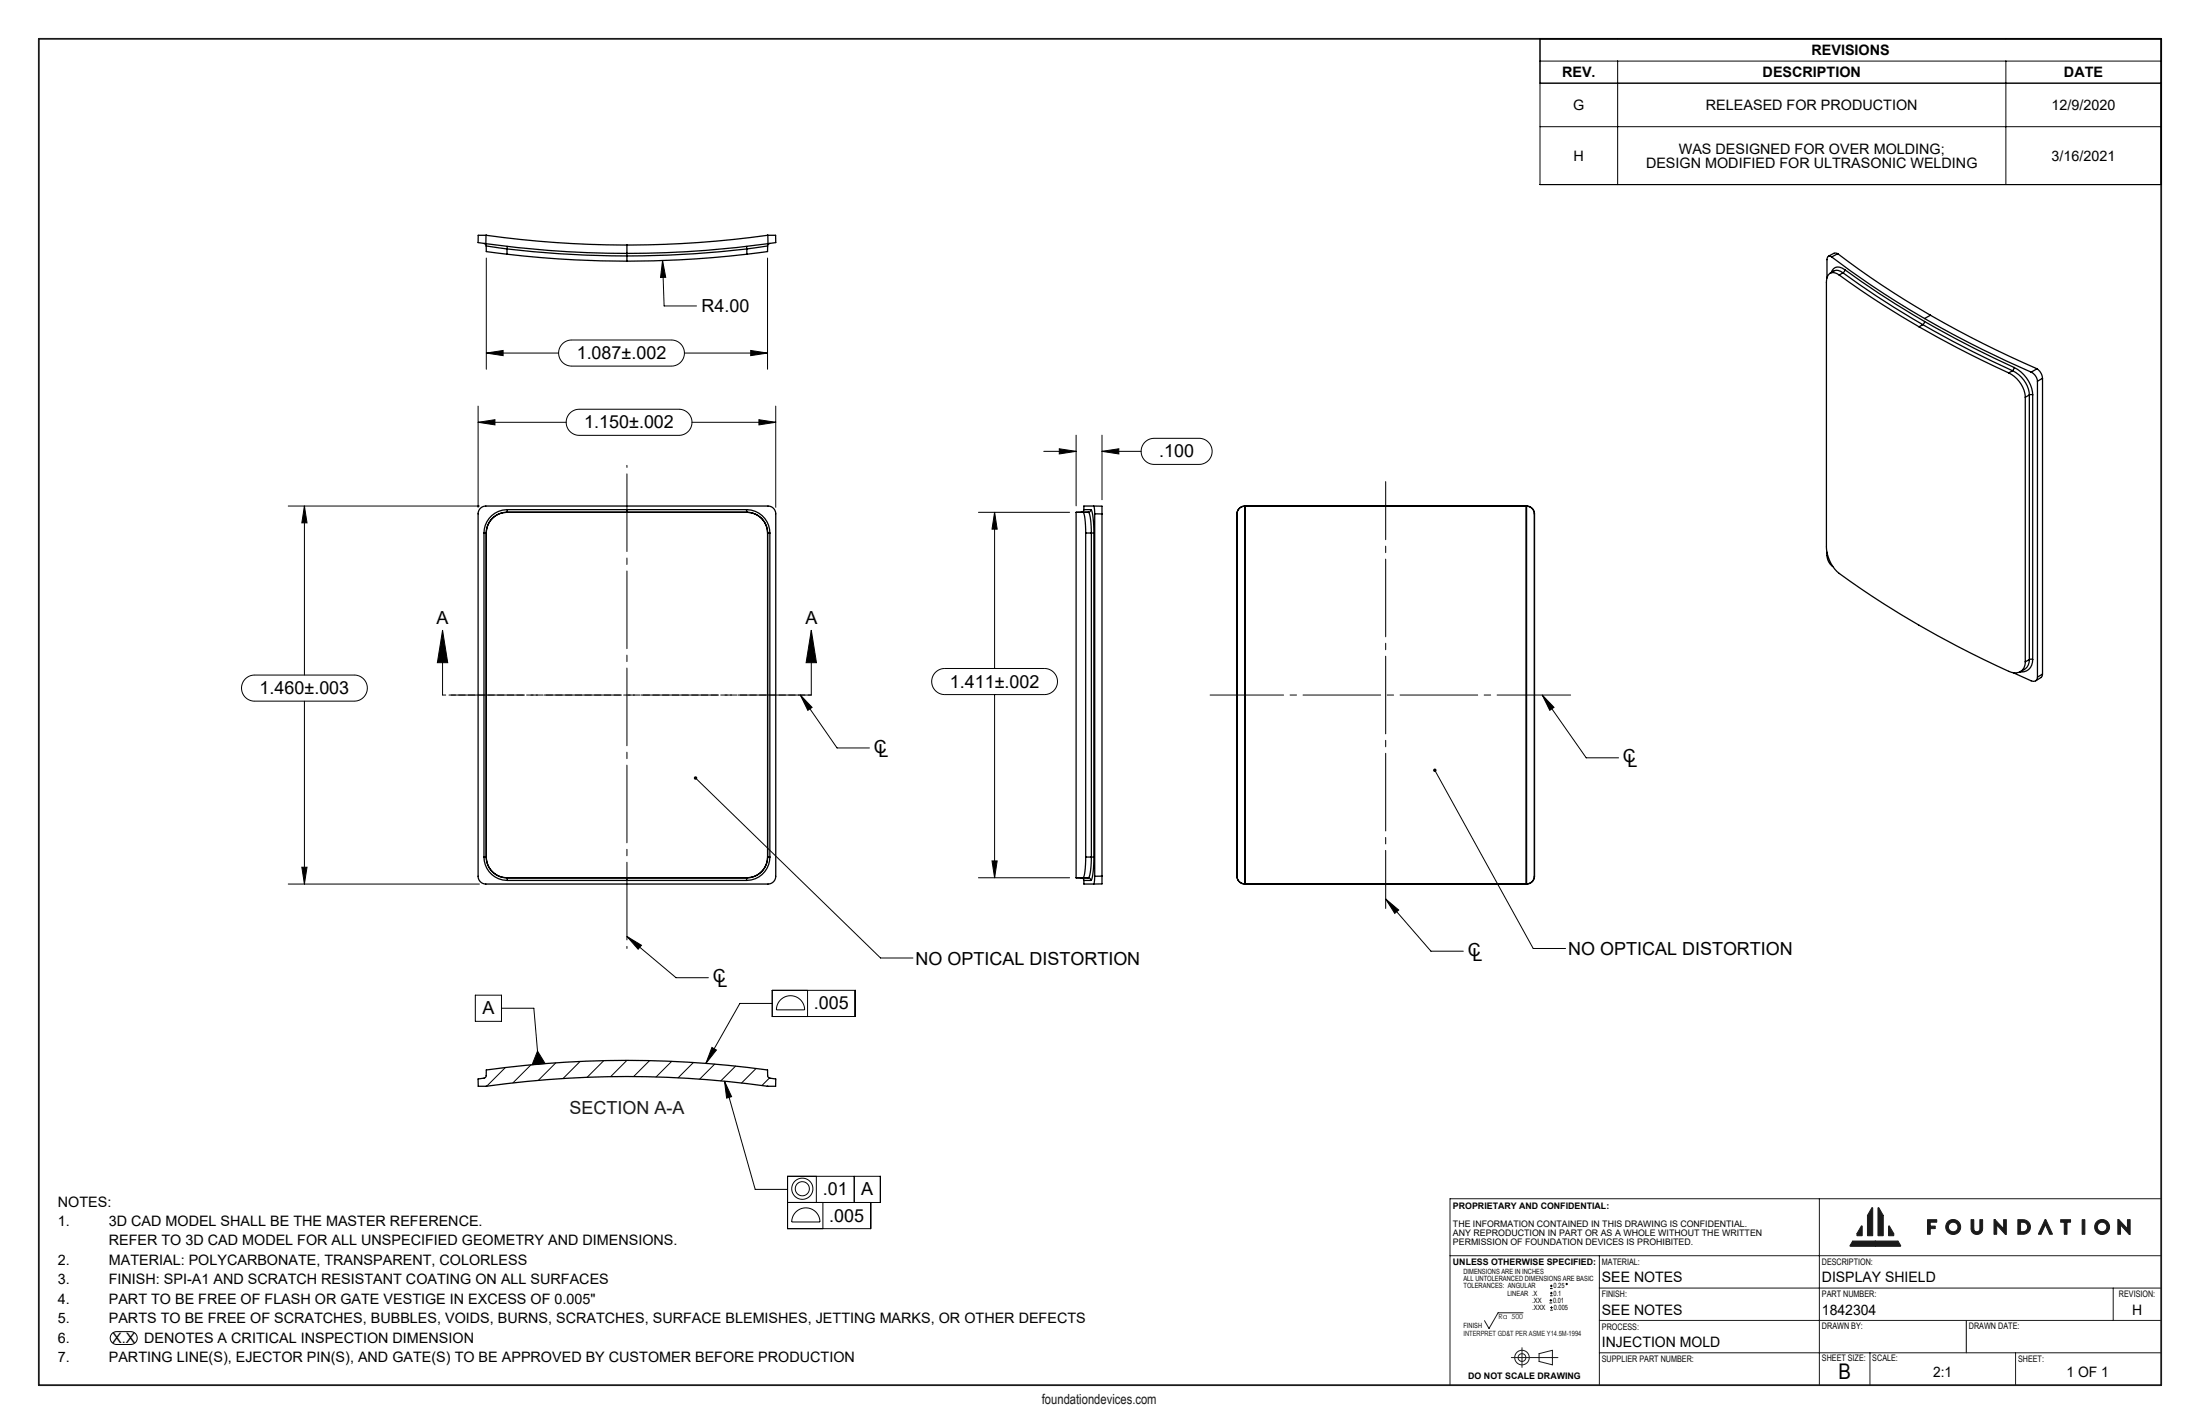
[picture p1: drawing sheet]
<svg xmlns="http://www.w3.org/2000/svg" width="432mm" height="279mm" viewBox="0 0 432 279" stroke-linecap="round" stroke-linejoin="round" font-family="sans-serif">
<g fill="none" stroke="#000" stroke-width=".2">
<path d="M48.1 133.2a2.56 2.56 0 0 1 1.9-.7h19.5a2.56 2.56 0 0 1 2.6 2.5 2.56 2.56 0 0 1-2.6 2.6h-19.5a2.56 2.56 0 0 1-2.4-1.6 2.56 2.56 0 0 1 .5-2.8zM304.1 255.7h.5M304.1 255.1h.5M304.2 252.8h.5M304.2 252.3h.5M304.2 254.2h.5M304.2 253.7h.5M304.3 257.1h.5M304.3 256.6h.5M304.4 254.9v.5M304.5 252.1v.5M304.5 253.5v.5"/>
<path d="M304.5 256.3v.5M385.9 259.1v6.3"/>
<circle cx="307.5" cy="251.9" r=".13"/>
</g>
<g fill="none" stroke="#191924" stroke-width=".2">
<path d="M357.1 235.2v36.6M367.4 237l.2 .1v5.3l-1 .1-.1-4zM368.6 237h.2l.8 1.5-.1 4-.9-.1zM378.3 239.3l1.8 .1v.4h-1.3v.8h1v.4l-1 .1v1.1l-.5-.1zM386.9 239.3l.5 .1v1.7a.59 .59 0 0 0 .6 .6 .59 .59 0 0 0 .6-.6v-1.7l.5-.1v1.8a1.14 1.14 0 0 1-1.1 1.1 1.14 1.14 0 0 1-1.1-1.1zM396.1 239.3h1a1.43 1.43 0 0 1 1.4 1.4 1.43 1.43 0 0 1-1.4 1.5l-1-.1zM396.6 239.8a1.01 1.01 0 0 1 1.4 .9 1.01 1.01 0 0 1-1.4 1zM401.4 239.3h.2l1.2 2.9-.5-.1-.8-1.8-.9 1.8h-.5zM404.5 239.3h1.9v.5h-.7v2.4l-.5-.1v-2.3h-.7zM408.7 239.3l.5 .1-.1 2.8-.4-.1zM424.1 235.2h-139.5v36.6M284.6 246.4h139.6"/>
<path d="M298.9 257.6h-4.9l-1.7 3.1-.9-1.6M313.9 252.7h110.3M313.9 246.4v25.4M313.9 259.1h110.2M363.6 243.5h8.9l.6 .9-9.9 .1zM365.3 240.6h.2v1.8h-1v-.4zM370.7 240.6h.1l.9 1.4-.1 .5-.9-.1zM391.9 240.3v1.8l-.5 .1v-2.9h.2l1.7 1.8M391.9 240.3h.1M391.9 240.3l1.7 1.9h.2l-.1-2.9-.4 .1v1.7M393.3 241.1h.1M414.8 252.7v6.4"/>
<path d="M416.2 240.3v1.8l-.5 .1v-2.9h.2l1.7 1.8M416.2 240.3h.1M416.2 240.3l1.7 1.9h.2l-.1-2.9-.4 .1v1.7M417.6 241.1h.1M296.6 266.4h9.2M298.7 264.4v3.9M302.1 265.6l2.6-.7v2.9l-2.6-.7zM313.9 265.4h110.3M367 265.4v6.4M395.6 265.4v6.4"/>
<circle cx="383.4" cy="240.7" r=".94"/>
<circle cx="383.4" cy="240.7" r="1.47"/>
<circle cx="412.6" cy="240.7" r=".94"/>
<circle cx="412.6" cy="240.7" r="1.47"/>
<circle cx="298.7" cy="266.4" r="1.43"/>
<circle cx="298.7" cy="266.4" r=".76"/>
</g>
<path d="M7.6 7.6h416.6v264.2h-416.6z" fill="none" stroke="#191924" stroke-width=".35"/>
<path d="M367.4 237l-.9 1.5 .1 4 1-.1v-5.3zM365.3 240.6l-.8 1.4v.5l1-.1v-1.8zM368.6 237v5.4l1 .1v-4l-.8-1.5zM370.7 240.6v1.8l.9 .1 .1-.5-.9-1.4zM363.6 243.5l-.5 .9 .1 .1 9.9-.1-.6-.9zM378.3 239.3v2.8l.5 .1v-1.1l1-.1v-.4h-1v-.8h1.3v-.4zM381.9 240.7a1.47 1.47 0 0 0 2.9 0 1.47 1.47 0 0 0-2.9 0zM382.4 240.7a.95 .95 0 0 1 1.9 0 .95 .95 0 0 1-1.9 0zM386.9 239.3v2.1a1.14 1.14 0 0 0 1.2 .8 1.14 1.14 0 0 0 1-1.1v-1.8l-.5 .1v1.8l-.2 .4-.4 .1-.4-.1-.2-.4v-1.8zM396.1 239.3v2.8l1 .1a1.43 1.43 0 0 0 1.4-1.5 1.43 1.43 0 0 0-1.4-1.4zM396.6 239.8l.8 .1 .5 .4v.7l-.4 .6-.9 .1zM391.4 239.3v2.8h.5v-1.8l1.7 1.9h.2v-2.9l-.5 .1v1.7l-1.7-1.8zM401.4 239.3l-1.3 2.8h.5l.9-1.8 .8 1.8 .5 .1-1.2-2.9zM408.7 239.3v2.8l.4 .1 .1-2.8zM411.1 240.7a1.5 1.5 0 0 0 3 0 1.5 1.5 0 0 0-3 0zM411.6 240.7a.95 .95 0 0 1 1.9 0 .95 .95 0 0 1-1.9 0zM415.7 239.3v2.8h.5v-1.8l1.7 1.9h.2v-2.9l-.5 .1v1.7l-1.7-1.8zM404.5 239.3v.5h.7v2.3l.4 .1 .1-2.4h.7v-.4z" fill-rule="evenodd" fill="#191924"/>
<g fill="none" stroke="#000" stroke-width=".2">
<path d="M302.3 16.3h121.9M302.3 12h121.9M302.3 7.6h121.9v28.6h-121.9zM317.5 12v24.2M393.7 12v24.2M302.3 24.9h121.9M95.4 50.6v21.8M130 51.1l.3 8.9h6.4M130 51.1l.7 3.3h-1.1zM150.6 50.6v21.8M93.8 79.7v19.8M95.4 69.3l3.3-.5v1z"/>
<path d="M95.4 69.3h14.2M110.3 67.5a2.56 2.56 0 0 1 1.9-.8h19.6a2.56 2.56 0 0 1 2.5 2.6 2.56 2.56 0 0 1-2.5 2.5h-19.6a2.56 2.56 0 0 1-2.4-1.5 2.56 2.56 0 0 1 .5-2.8zM134.3 69.3h16.3M147.3 68.8l3.3 .5-3.3 .5zM152.3 79.7v19.8M56.6 99.3h37.5M59.7 99.3v33.2M59.8 99.3l.5 3.3h-1.1zM93.8 82.9h17.3M93.8 82.9l3.3-.5v1zM111.8 81.1a2.56 2.56 0 0 1 1.9-.8h19.6a2.56 2.56 0 0 1 2.5 2.6 2.56 2.56 0 0 1-2.5 2.5h-19.6a2.56 2.56 0 0 1-2.4-1.5 2.56 2.56 0 0 1 .5-2.8zM135.8 82.9h16.5"/>
<path d="M149 82.4l3.3 .5-3.3 .5zM204.9 88.6h6.3M207.9 88.1l3.3 .5-3.3 .5zM211.2 85.4v13.9M216.3 88.6l3.3-.5v1zM216.3 85.4v12.6M216.3 88.6h7.7M224.7 86.8a2.56 2.56 0 0 1 1.8-.8h8.9a2.56 2.56 0 0 1 2.5 2.6 2.56 2.56 0 0 1-2.5 2.5h-8.9a2.56 2.56 0 0 1-2.3-1.5 2.56 2.56 0 0 1 .5-2.8zM192 100.5h17.9M195.2 100.5v30.7M195.2 100.5l.5 3.3h-1zM59.7 137.6v35.9"/>
<path d="M86.9 123.7l1 6.3h-2.1zM86.9 123.7v12.7M157.1 136.4l7.2 10.4h6.3M157.1 136.4l2.3 2.4-.8 .6zM159.2 123.7l1.1 6.3h-2.1zM159.2 123.7v12.7M183.6 132a2.56 2.56 0 0 1 1.8-.8h19.6a2.56 2.56 0 0 1 2.6 2.5 2.56 2.56 0 0 1-2.6 2.6h-19.6a2.56 2.56 0 0 1-2.3-1.6 2.56 2.56 0 0 1 .5-2.7zM195.2 136.3v35.9M302.7 136.4l8.6 12.3h6.4M302.7 136.4l2.3 2.4-.8 .6zM136.5 152.7l36.3 35.3h6.4M281.6 151.1l19.3 35h6.4"/>
<path d="M56.6 173.5h37.5M59.2 170.2h1.1l-.5 3.3zM192 172.2h17.9M194.7 168.9h1l-.5 3.3zM272 176.4l8.9 10.2h6.3M272 176.4l2.5 2.2-.7 .6zM93.3 195.3h5.1v5.1h-5.1zM98.4 197.8h6.4l.9 11M123 183.7l9.7 8.1h6.3M123 183.7l2.9 1.8-.7 .7zM151.6 194.3h16.3v5.1h-16.3zM151.6 196.9h-6.4l-6.7 11.7"/>
<path d="M153.2 196.2a2.77 2.77 0 0 1 3-.6 2.77 2.77 0 0 1 1.7 2.5h-5.5a2.77 2.77 0 0 1 .8-1.9zM158.5 194.3v5.1M99.2 209.5l-3.7 3.6M104.2 208.9l-3.5 3.6M105.5 206.2l1.5 2.5-2.6 .2zM109.1 208.5l-3.4 3.5M113.9 208.3l-3.4 3.3M118.5 208.1l-3.3 3.3M123 208.1l-3.1 3.1M127.5 208.1l-3.1 3.1M131.8 208.2l-3 3.1M136.1 208.5l-3 3"/>
<path d="M139.7 205.5l.9 .5-2.1 2.6zM140.3 208.8l-3 2.9M142.2 212.1l1.4 3.1-1 .3zM142.2 212.1l6 21.3h6.4M144.4 209.2l-2.9 2.9M148.4 209.6l-2.8 2.9M151 211.5l-1.5 1.5M156.2 237.8a2.77 2.77 0 0 1 3-.6 2.77 2.77 0 0 1 1.7 2.6h-5.5a2.77 2.77 0 0 1 .8-2zM160.2 230.8v5.1M161.5 235.9v5.2M167.7 230.8v5.1M170.9 235.9v5.2h-16.3v-10.3h18.2v5.1h-18.2"/>
<path d="M22 261.6l.7-.3h3a1.26 1.26 0 0 1 1.2 1.2 1.26 1.26 0 0 1-1.2 1.3h-2.8a1.26 1.26 0 0 1-1.2-.8 1.26 1.26 0 0 1 .3-1.4z"/>
<circle cx="157.5" cy="233.2" r="2.08"/>
<circle cx="157.5" cy="233.2" r="1.39"/>
</g>
<path d="M159.2 136.4h-72.3" fill="none" stroke="#000" stroke-width=".2" stroke-dasharray="1.3 .6" stroke-dashoffset=".6"/>
<path d="M88.6 136.4h70.6" fill="none" stroke="#000" stroke-width=".2" stroke-dasharray="15.2 1.3 1.3 1.3" stroke-dashoffset=".9"/>
<path d="M123 91.3v94.8" fill="none" stroke="#000" stroke-width=".2" stroke-dasharray="15.2 1.3 1.3 1.3" stroke-dashoffset="-1.7"/>
<path d="M237.5 136.4h70.8" fill="none" stroke="#000" stroke-width=".2" stroke-dasharray="15.2 1.3 1.3 1.3" stroke-dashoffset=".8"/>
<path d="M272 178.3v-83.8" fill="none" stroke="#000" stroke-width=".2" stroke-dasharray="15.2 1.3 1.3 1.3" stroke-dashoffset="3.8"/>
<g fill="#000">
<path d="M59.8 99.3l.5 3.3h-1.1zM59.2 170.2h1.1l-.5 3.3zM93.8 82.9l3.3-.5v1zM149 82.4l3.3 .5-3.3 .5zM207.9 88.1l3.3 .5-3.3 .5zM216.3 88.6l3.3-.5v1zM195.2 100.5l.5 3.3h-1zM194.7 168.9h1l-.5 3.3zM130 51.1l-.4 3.3h1.1zM95.4 69.3l3.3-.5v1zM147.3 68.8l3.3 .5-3.3 .5z"/>
<path d="M159.2 123.7l1.1 6.3h-2.1zM86.9 123.7l1 6.3h-2.1z"/>
<path d="M123 183.7l2.9 1.8-.7 .7zM157.1 136.4l2.3 2.4-.8 .6zM136.3 152.4a.34 .34 0 0 0 .1 .6 .34 .34 0 0 0 .5-.4 .34 .34 0 0 0-.6-.2l.2 .3zM281.4 150.9a.34 .34 0 0 0 .1 .5 .34 .34 0 0 0 .5-.3 .34 .34 0 0 0-.5-.3l.1 .3zM272 176.4l2.5 2.2-.7 .6zM302.7 136.4l2.3 2.4-.8 .6zM142.2 212.1l1.4 3.1-1 .3zM139.7 205.5l.9 .5-2.1 2.6zM105.5 206.2l1.5 2.5-2.6 .2z"/>
</g>
<g fill="none" stroke="#000" stroke-width=".25">
<path d="M95 47.8l.3 .1 .1 .4M95.4 47.8a201.7 201.7 0 0 0 27.6 1.9M95.4 46.2h-1.5l-.1 .7v.7l1.6 .2M95.4 46.2v1.6M95.4 46.2h.1M95.4 46.2a201.6 201.6 0 0 0 27.6 1.9M95.4 48.3l4.1 .5M95.4 48.3v1.1l4.1 .5M99.5 48.8a202.2 202.2 0 0 0 23.5 1.4M99.5 49.9l6.6 .6a203.2 203.2 0 0 0 16.9 .7M99.5 48.8v1.1M99.6 48.4l-.1 .4"/>
<path d="M123 49.7v.5M123 48.1v1.6M123 50.2v1M146.5 48.4l.1 .4M146.6 48.8a202.2 202.2 0 0 1-23.6 1.4M146.6 49.9l-6.7 .6a203.2 203.2 0 0 1-16.9 .7M146.6 48.8v1.1M150.7 48.3l-4.1 .5M150.7 48.3l-.1 1.1-4 .5M150.7 46.2a201.6 201.6 0 0 1-27.7 1.9M150.7 46.2h.1M150.7 46.2h1.5l.1 1.4-1.6 .2"/>
<path d="M150.7 46.2v1.6M150.7 47.8a201.6 201.6 0 0 1-27.7 1.9M151.1 47.8l-.3 .1-.1 .4M359.5 50.4l-.6-.2-.3 .5v3.9M359.5 50.4a171.8 171.8 0 0 0 18.2 12.1M360.7 49.8l-.6-.2-1.2 .7M360.7 49.8l-1.2 .6M360.7 49.8h.1M360.7 49.8a170.6 170.6 0 0 0 18.2 12.1M361 54a1.41 1.41 0 0 0-1.7-.4 1.41 1.41 0 0 0-.8 1.5v52.2a7.2 7.2 0 0 0 2.5 5.2 187.6 187.6 0 0 0 33.8 19.4 1.98 1.98 0 0 0 2.7-2M361 54l8.6 5.8 7.1 4.3M361.7 53.5a173.4 173.4 0 0 0 15.7 10.2"/>
<path d="M361.7 53.5a1.73 1.73 0 0 0-2.5 .1M361.7 53.5l-.7 .5M362.1 52.9a173 173 0 0 0 15.6 10.2M362.1 52.9l-.4 .6M362.1 52.9a1.53 1.53 0 0 0-2.7 .6M376.7 64.1l7.4 4.1 10.2 5M377.4 63.7l2.2 1.2a209.7 209.7 0 0 0 15.4 7.8M377.4 63.7l-.7 .4M377.7 63.1l2.2 1.2a209.3 209.3 0 0 0 15.4 7.8M377.7 62.5l5.6 3.1a214.4 214.4 0 0 0 15.4 7.4M377.7 63.1l-.3 .6M378.9 61.9a210 210 0 0 0 20.9 10.5"/>
<path d="M378.9 61.9l-1.2 .6M394.3 73.2a5.8 5.8 0 0 1 3.2 4.7M395 72.7a5.8 5.8 0 0 1 3.3 4.8M395 72.7l-.7 .5M395.3 72.1a6.6 6.6 0 0 1 3.7 5.4M395.3 72.1l-.3 .6M397.5 77.9v52M398.3 77.5l-.8 .4M398.3 77.5v51.9M398.7 73a2.16 2.16 0 0 1 1.2 1.8M399 77.5h-.7M399 77.5v51.9"/>
<path d="M399.8 72.4h.1M399.8 72.4a2.36 2.36 0 0 1 1.1 1.8M399.8 72.4l-1.1 .6M399.9 74.8v58.1M400.9 74.2l-1 .6M400.9 74.2v58.1M94.2 99.8l.4-.3 .8-.2h55.3a1.53 1.53 0 0 1 1.6 1.5v71.1a1.53 1.53 0 0 1-1.6 1.6h-55.3a1.53 1.53 0 0 1-1.6-1.6v-71.1l.1-.6zM99.6 100l-.1 .5M99.6 100h23.4M99.6 100a4.6 4.6 0 0 0-4.6 4.6M123 100v.5M146.5 100h-23.5"/>
<path d="M146.5 100l.1 .5M146.5 100a4.6 4.6 0 0 1 4.6 4.6M212.7 100h1.4M212.7 100l-.1 .4-.4 .1M214.1 100a8.2 8.2 0 0 1 .6 3.9v.7M214.1 100l-.1 .4-.4 .1M214.6 99.3l.3 1.5M214.6 99.3h1.7v1.5M214.6 99.3h-1.9v.7M244.3 99.3h27.7M244.3 99.3a1.53 1.53 0 0 0-1.5 1.5M244.3 99.3h.1"/>
<path d="M244.3 99.3a1.52 1.52 0 0 0-1.5 1.5M244.3 99.3v74.1M244.4 99.3v74.1M272 99.3h27.5M272 99.3h27.7M272 99.3h-27.6M272 99.3h.1M299.5 99.3h.1M299.5 99.3v74.1M299.6 99.3v74.1M299.6 99.3a1.52 1.52 0 0 1 1.6 1.5M299.7 99.3a1.53 1.53 0 0 1 1.5 1.5"/>
<path d="M299.7 99.3h-.1M95 104.6h.4M95 104.6v63.6M95.4 104.6v63.6M95.4 104.6h.1M99.5 100.5h23.5M99.5 100.5a4.1 4.1 0 0 0-4.1 4.1M99.5 100.5h.1M123 100.5h23.6M123 100.5h.1M146.6 100.5a4.1 4.1 0 0 1 4 4.1M146.6 100.5a4.1 4.1 0 0 1 4.1 4.1"/>
<path d="M146.6 100.5h.1M150.6 104.6v63.6M150.6 104.6h.1M150.7 104.6h.4M150.7 104.6v63.6M151.1 104.6v63.6M211.2 100.5h1.4M211.2 100.5v71.7M212.2 100.5h-1M212.6 100.5a9.5 9.5 0 0 1 .5 4.1M213.1 104.6h1.1M213.1 104.6v63.6"/>
<path d="M213.6 100.5a9 9 0 0 1 .6 4.1M213.6 100.5h-1.4M213.6 100.5h-1M214.2 104.6h.5M214.2 104.6v63.6M214.7 104.6v63.6M214.9 100.8h1.4M214.9 100.8v71.1M216.3 100.8v71.1M242.8 100.8h.1M242.8 100.8v71.1M301.2 100.8h.1"/>
<path d="M301.2 100.8v71.1M358.6 108.3a2.93 2.93 0 0 0 1.1 2.8M395.1 132l3.6 1.6a.79 .79 0 0 0 .8 0 .79 .79 0 0 0 .4-.7M398.3 129.4a2.37 2.37 0 0 1-1.8 2.4M398.3 129.4l-.8 .5M399 129.4h-.7M399 129.4a2.18 2.18 0 0 1-2.5 2.4M400.9 132.3l-.2 .6-1.2 .7M400.9 132.3l-1 .6M95 168.2a4.6 4.6 0 0 0 4.6 4.6M95 168.2h.4M95.4 168.2a4.1 4.1 0 0 0 4.1 4"/>
<path d="M95.4 168.2h.1M99.5 172.2h23.5M99.5 172.2l.1 .6M99.5 172.2h.1M123 172.2h23.6M123 172.8h-23.4M123 172.2v.6M123 172.8h23.5M123 172.2h.1M146.6 172.2l-.1 .6M146.6 172.2h.1M150.6 168.2a4.1 4.1 0 0 1-4 4"/>
<path d="M150.6 168.2h.1M150.7 168.2a4.1 4.1 0 0 1-4.1 4M150.7 168.2h.4M151.1 168.2a4.6 4.6 0 0 1-4.6 4.6M211.2 172.2h1.4M211.2 172.2l1.2 .1 .3 .5M212.2 172.2h1.4M212.6 172.2h1M212.7 172.8h1.4M212.7 172.8v.7h1.9M213.1 168.2v.8a6.5 6.5 0 0 1-.5 3.2M213.1 168.2h1.1"/>
<path d="M213.6 172.2l.4 .2 .1 .4M214.2 168.2a9 9 0 0 1-.6 4M214.2 168.2h.5M214.7 168.2a11.3 11.3 0 0 1-.6 4.6M214.9 171.9l-.3 1.6M216.3 171.9h-1.4M216.3 171.9v1.5l-1.7 .1M242.8 171.9a1.53 1.53 0 0 0 1.5 1.6M242.8 171.9a1.52 1.52 0 0 0 1.5 1.5M242.8 171.9h.1M244.3 173.5h27.7M244.3 173.4h.1"/>
<path d="M244.3 173.4v.1M244.4 173.4h27.6M272 173.5h27.7M272 173.4v.1M299.5 173.4h-27.5M299.5 173.4h.1M299.6 173.4l.1 .1M301.2 171.9a1.52 1.52 0 0 1-1.6 1.5M301.2 171.9a1.53 1.53 0 0 1-1.5 1.6M95.4 209.9a203.2 203.2 0 0 1 55.2 0l.2 1.5 1.5 .3-.1 1.4h-1.5a200.7 200.7 0 0 0-55.3 0h-1.5l-.1-1.4 1.5-.3z"/>
</g>
<text font-size="4.2" x="360.8" y="270.7">B</text>
<g font-size="3.5">
<text x="137.7" y="61.2">R4.00</text>
<text x="113.2" y="70.5">1.087±.002</text>
<text x="114.7" y="84">1.150±.002</text>
<text x="227.5" y="89.7">.100</text>
<text x="85.7" y="122.3">A</text>
<text x="158.1" y="122.3">A</text>
<text x="50.9" y="136.2">1.460±.003</text>
<text x="186.4" y="134.9">1.411±.002</text>
<text x="171.5" y="147.7">C</text>
<text x="172.4" y="148.6">L</text>
<text x="318.5" y="149.6">C</text>
<text x="319.4" y="150.5">L</text>
<text x="179.7" y="189.3">NO OPTICAL DISTORTION</text>
<text x="288.1" y="187.5">C</text>
<text x="289" y="188.5">L</text>
<text x="307.8" y="187.4">NO OPTICAL DISTORTION</text>
<text x="139.9" y="192.7">C</text>
<text x="140.8" y="193.7">L</text>
<text x="94.7" y="199">A</text>
<text x="159.8" y="198.1">.005</text>
<text x="161.5" y="234.5">.01</text>
<text x="162.8" y="239.7">.005</text>
<text x="169.1" y="234.5">A</text>
</g>
<text font-size="3.5" fill="#191924" x="111.8" y="218.6">SECTION A-A</text>
<g font-size="2.8">
<text x="355.5" y="10.9">REVISIONS</text>
<text x="306.6" y="15.2">REV.</text>
<text x="346" y="15.2">DESCRIPTION</text>
<text x="405.1" y="15.2">DATE</text>
<text x="308.8" y="21.6">G</text>
<text x="334.8" y="21.6">RELEASED FOR PRODUCTION</text>
<text x="402.7" y="21.6">12/9/2020</text>
<text x="308.9" y="31.6">H</text>
<text x="323.1" y="33">DESIGN MODIFIED FOR ULTRASONIC WELDING</text>
<text x="329.5" y="30.2">WAS DESIGNED FOR OVER MOLDING;</text>
<text x="402.7" y="31.6">3/16/2021</text>
<text x="11.4" y="236.7">NOTES:</text>
<text x="11.4" y="240.5">1.</text>
<text x="21.4" y="240.5">3D CAD MODEL SHALL BE THE MASTER REFERENCE.</text>
<text x="21.4" y="244.4">REFER TO 3D CAD MODEL FOR ALL UNSPECIFIED GEOMETRY AND DIMENSIONS.</text>
<text x="11.4" y="248.2">2.</text>
<text x="21.4" y="248.2">MATERIAL: POLYCARBONATE, TRANSPARENT, COLORLESS</text>
<text x="314.4" y="251.4">SEE NOTES</text>
<text x="357.6" y="251.4">DISPLAY SHIELD</text>
<text x="11.4" y="252">3.</text>
<text x="11.4" y="255.8">4.</text>
<text x="21.4" y="252">FINISH: SPI-A1 AND SCRATCH RESISTANT COATING ON ALL SURFACES</text>
<text x="21.4" y="255.8">PART TO BE FREE OF FLASH OR GATE VESTIGE IN EXCESS OF 0.005&quot;</text>
<text x="314.4" y="258">SEE NOTES</text>
<text x="357.6" y="258">1842304</text>
<text x="11.4" y="259.7">5.</text>
<text x="11.4" y="263.5">6.</text>
<text x="21.4" y="259.7">PARTS TO BE FREE OF SCRATCHES, BUBBLES, VOIDS, BURNS, SCRATCHES, SURFACE BLEMISHES, JETTING MARKS, OR OTHER DEFECTS</text>
<text x="22" y="263.4">X.X DENOTES A CRITICAL INSPECTION DIMENSION</text>
<text x="418.5" y="258">H</text>
<text x="11.4" y="267.3">7.</text>
<text x="21.4" y="267.3">PARTING LINE(S), EJECTOR PIN(S), AND GATE(S) TO BE APPROVED BY CUSTOMER BEFORE PRODUCTION</text>
<text x="314.4" y="264.3">INJECTION MOLD</text>
<text x="379.4" y="270.1">2:1</text>
<text x="405.6" y="270.1">1 OF 1</text>
</g>
<text font-size="2.7" fill="#191924" x="204.5" y="275.4">foundationdevices.com</text>
<g font-size="1.8">
<text x="285.2" y="237.3">PROPRIETARY AND CONFIDENTIAL:</text>
<text x="285.2" y="240.8">THE INFORMATION CONTAINED IN THIS DRAWING IS CONFIDENTIAL.</text>
<text x="285.2" y="242.6">ANY REPRODUCTION IN PART OR AS A WHOLE WITHOUT THE WRITTEN</text>
<text x="285.2" y="244.4">PERMISSION OF FOUNDATION DEVICES IS PROHIBITED.</text>
<text x="285.2" y="248.2">UNLESS OTHERWISE SPECIFIED:</text>
<text x="314.4" y="248.2">MATERIAL:</text>
<text x="357.6" y="248.2">DESCRIPTION:</text>
<text x="314.4" y="254.5">FINISH:</text>
<text x="357.6" y="254.5">PART NUMBER:</text>
<text x="415.9" y="254.5">REVISION:</text>
<text x="314.4" y="260.9">PROCESS:</text>
<text x="357.6" y="260.8">DRAWN BY:</text>
<text x="386.4" y="260.8">DRAWN DATE:</text>
<text x="314.4" y="267.2">SUPPLIER PART NUMBER:</text>
<text x="357.6" y="267">SHEET SIZE:</text>
<text x="367.5" y="267">SCALE:</text>
<text x="396.1" y="267.2">SHEET:</text>
<text x="288.2" y="270.5">DO NOT SCALE DRAWING</text>
</g>
<g font-size="1.4">
<text x="287.2" y="250">DIMENSIONS ARE IN INCHES</text>
<text x="287.2" y="251.4">ALL UNTOLERANCED DIMENSIONS ARE BASIC</text>
<text x="287.2" y="252.8">TOLERANCES: ANGULAR</text>
<text x="295.9" y="254.2">LINEAR .X</text>
<text x="300.7" y="255.6">.XX</text>
<text x="300.7" y="257">.XXX</text>
<text x="304.8" y="255.6">0.01</text>
<text x="304.9" y="252.8">0.25</text>
<text x="304.9" y="254.2">0.1</text>
<text x="305" y="257">0.005</text>
<text x="287.2" y="260.6">FINISH</text>
</g>
<g font-size="1.4" fill="#191924">
<text x="287.2" y="262.1">INTERPRET GD&amp;T PER ASME Y14.5M-1994</text>
<text x="294.1" y="258.8">Ra 500</text>
</g>
</svg>
